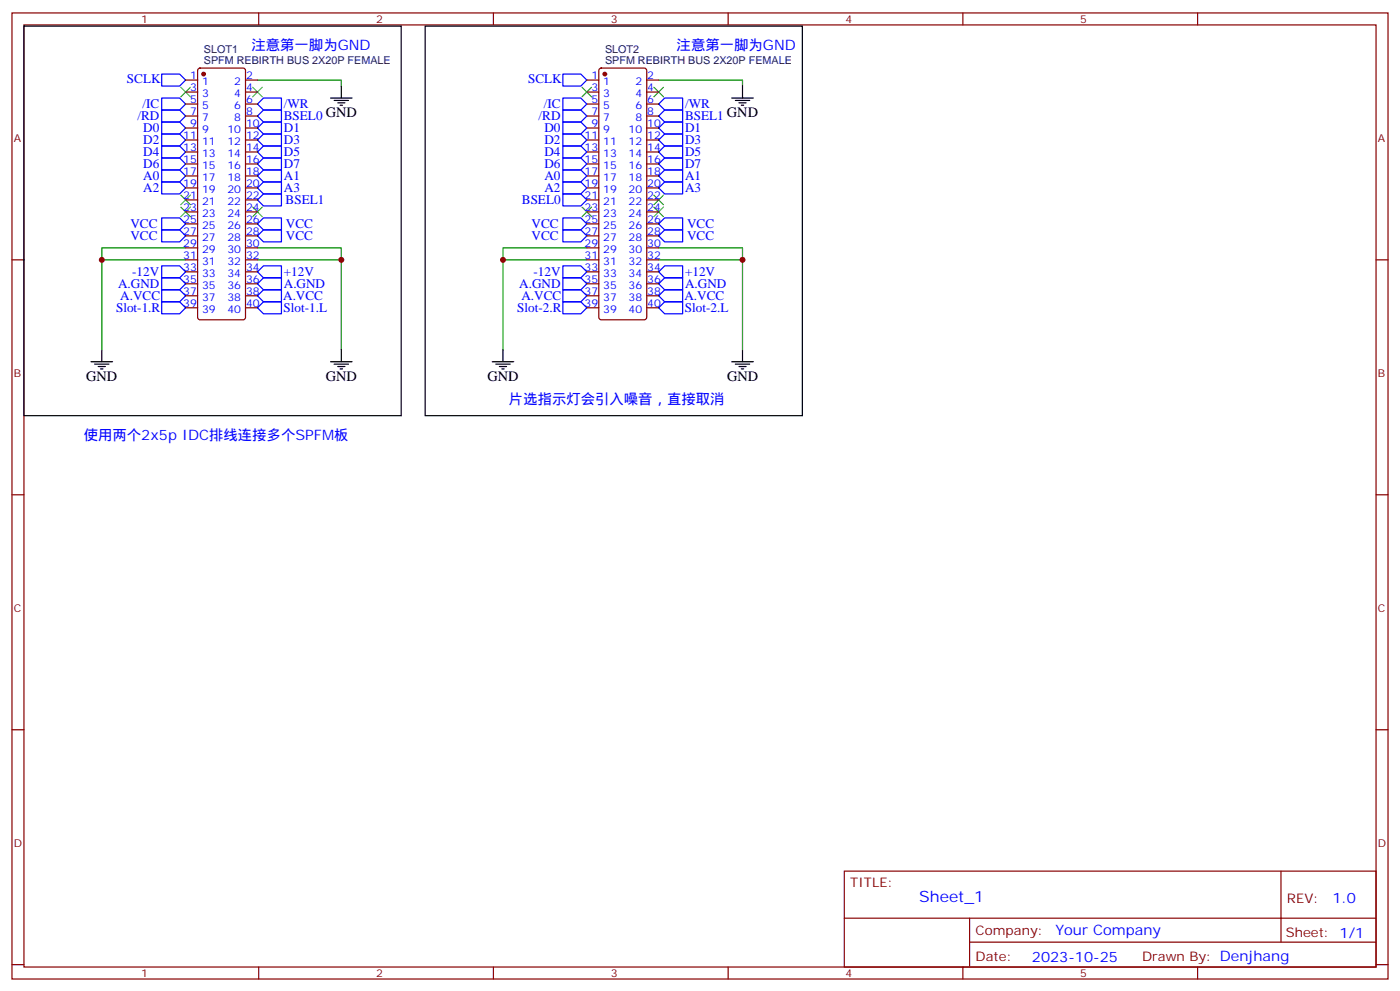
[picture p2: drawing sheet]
<svg xmlns="http://www.w3.org/2000/svg" width="412mm" height="292mm" viewBox="0 0 412 292" stroke-linecap="round" stroke-linejoin="round" font-family="sans-serif">
<g fill="none" stroke="#870000" stroke-width=".35">
<path d="M3.5 3.8h405.4v284.3h-405.4zM7.1 7.3h398.2v277.3h-398.2zM76.2 3.8v3.5M145.3 3.8v3.5M214.5 3.8v3.5M283.6 3.8v3.5M352.8 3.8v3.5M54.7 23.6h3.5M54.7 27.1h3.5M54.7 30.6h3.5M54.7 34.1h3.5M54.7 37.7h3.5"/>
<path d="M58.4 20.2l.5-.2h12.7l.5 .2 .2 .5v72.7l-.2 .5-.5 .2h-12.7l-.5-.2-.2-.5v-72.7zM72.3 23.6h3.5M72.3 27.1h3.5M72.3 30.6h3.5M72.3 34.1h3.5M72.3 37.7h3.5M172.9 23.6h3.5M172.9 27.1h3.5M172.9 30.6h3.5M172.9 34.1h3.5M172.9 37.7h3.5M176.6 20.2l.5-.2h12.7l.5 .2 .2 .5v72.7l-.2 .5-.5 .2h-12.7l-.5-.2-.2-.5v-72.7z"/>
<path d="M190.5 23.6h3.5M190.5 27.1h3.5M190.5 30.6h3.5M190.5 34.1h3.5M190.5 37.7h3.5M54.7 41.2h3.5M54.7 44.7h3.5M54.7 48.3h3.5M54.7 51.8h3.5M54.7 55.3h3.5M54.7 58.8h3.5M72.3 41.2h3.5"/>
<path d="M72.3 44.7h3.5M72.3 48.3h3.5M72.3 51.8h3.5M72.3 55.3h3.5M72.3 58.8h3.5M172.9 41.2h3.5M172.9 44.7h3.5M172.9 48.3h3.5M172.9 51.8h3.5M172.9 55.3h3.5M172.9 58.8h3.5M190.5 41.2h3.5"/>
<path d="M190.5 44.7h3.5M190.5 48.3h3.5M190.5 51.8h3.5M190.5 55.3h3.5M190.5 58.8h3.5M3.5 76.5h3.6M54.7 76.5h3.5M54.7 73h3.5M54.7 69.4h3.5M54.7 65.9h3.5M54.7 62.4h3.5M72.3 76.5h3.5"/>
<path d="M72.3 73h3.5M72.3 69.4h3.5M72.3 65.9h3.5M72.3 62.4h3.5M172.9 76.5h3.5M172.9 73h3.5M172.9 69.4h3.5M172.9 65.9h3.5M172.9 62.4h3.5M190.5 76.5h3.5M190.5 73h3.5M190.5 69.4h3.5"/>
<path d="M190.5 65.9h3.5M190.5 62.4h3.5M405.3 76.5h3.6M54.7 90.6h3.5M54.7 87.1h3.5M54.7 83.5h3.5M54.7 80h3.5M72.3 90.6h3.5M72.3 87.1h3.5M72.3 83.5h3.5M72.3 80h3.5M172.9 90.6h3.5"/>
<path d="M172.9 87.1h3.5M172.9 83.5h3.5M172.9 80h3.5M190.5 90.6h3.5M190.5 87.1h3.5M190.5 83.5h3.5M190.5 80h3.5M3.5 145.6h3.6M405.3 145.6h3.6M3.5 214.8h3.6M405.3 214.8h3.6M248.7 256.4h156.6v28.2h-156.6z"/>
<path d="M377.3 256.4v20.9M248.7 270.2h156.5M285.6 277.3h119.6M285.6 270.2v14.2M3.5 283.9h3.6M76.2 284.6v3.5M145.3 284.6v3.5M214.5 284.6v3.5M283.6 284.6v3.5M352.8 284.6v3.5M405.3 283.9h3.6"/>
</g>
<g fill="none" stroke="#00f" stroke-width=".35">
<path d="M47.6 28.9h5.3l1.8 1.7-1.8 1.8h-5.3zM47.6 32.4h5.3l1.8 1.7-1.8 1.8h-5.3zM47.6 35.9h5.3l1.8 1.8-1.8 1.7h-5.3zM47.6 39.4h5.3l1.8 1.8-1.8 1.8h-5.3zM47.6 21.8h5.3l1.8 1.8-1.8 1.7h-5.3zM75.8 34.1l1.8-1.7h5.3v3.5h-5.3zM75.8 30.6l1.8-1.7h5.3v3.5h-5.3zM77.6 35.9h5.3v3.5h-5.3l-1.8-1.7zM77.6 39.4h5.3v3.6h-5.3l-1.8-1.8zM165.8 39.4h5.3l1.8 1.8-1.8 1.8h-5.3zM165.8 35.9h5.3l1.8 1.8-1.8 1.7h-5.3zM165.8 32.4h5.3l1.8 1.7-1.8 1.8h-5.3z"/>
<path d="M165.8 28.9h5.3l1.8 1.7-1.8 1.8h-5.3zM165.8 21.8h5.3l1.8 1.8-1.8 1.7h-5.3zM194 34.1l1.8-1.7h5.3v3.5h-5.3zM194 30.6l1.8-1.7h5.3v3.5h-5.3zM195.8 39.4h5.3v3.6h-5.3l-1.8-1.8zM195.8 35.9h5.3v3.5h-5.3l-1.8-1.7zM47.6 43h5.3l1.8 1.7-1.8 1.8h-5.3zM47.6 46.5h5.3l1.8 1.8-1.8 1.7h-5.3zM47.6 50h5.3l1.8 1.8-1.8 1.8h-5.3zM47.6 53.6h5.3l1.8 1.7-1.8 1.8h-5.3zM77.6 43h5.3v3.5h-5.3l-1.8-1.8zM77.6 46.5h5.3v3.5h-5.3l-1.8-1.7z"/>
<path d="M77.6 50h5.3v3.6h-5.3l-1.8-1.8zM77.6 53.6h5.3v3.5h-5.3l-1.8-1.8zM77.6 57.1h5.3v3.5h-5.3l-1.8-1.8zM165.8 53.6h5.3l1.8 1.7-1.8 1.8h-5.3zM165.8 50h5.3l1.8 1.8-1.8 1.8h-5.3zM165.8 46.5h5.3l1.8 1.8-1.8 1.7h-5.3zM165.8 43h5.3l1.8 1.7-1.8 1.8h-5.3zM165.8 57.1h5.3l1.8 1.7-1.8 1.8h-5.3zM195.8 53.6h5.3v3.5h-5.3l-1.8-1.8zM195.8 50h5.3v3.6h-5.3l-1.8-1.8zM195.8 46.5h5.3v3.5h-5.3l-1.8-1.7zM195.8 43h5.3v3.5h-5.3l-1.8-1.8z"/>
<path d="M47.6 64.1h5.3l1.8 1.8-1.8 1.8h-5.3zM47.6 67.7h5.3l1.8 1.7-1.8 1.8h-5.3zM47.6 78.2h5.3l1.8 1.8-1.8 1.8h-5.3zM77.6 64.1h5.3v3.6h-5.3l-1.8-1.8zM77.6 67.7h5.3v3.5h-5.3l-1.8-1.8zM77.6 78.2h5.3v3.6h-5.3l-1.8-1.8zM165.8 67.7h5.3l1.8 1.7-1.8 1.8h-5.3zM165.8 64.1h5.3l1.8 1.8-1.8 1.8h-5.3zM165.8 78.2h5.3l1.8 1.8-1.8 1.8h-5.3zM195.8 67.7h5.3v3.5h-5.3l-1.8-1.8zM195.8 64.1h5.3v3.6h-5.3l-1.8-1.8zM195.8 78.2h5.3v3.6h-5.3l-1.8-1.8z"/>
<path d="M47.6 85.3h5.3l1.8 1.8-1.8 1.7h-5.3zM47.6 88.8h5.3l1.8 1.8-1.8 1.8h-5.3zM47.6 81.8h5.3l1.8 1.7-1.8 1.8h-5.3zM75.8 87.1l1.8-1.8h5.3v3.5h-5.3zM75.8 90.6l1.8-1.8h5.3v3.6h-5.3zM77.6 81.8h5.3v3.5h-5.3l-1.8-1.8zM165.8 85.3h5.3l1.8 1.8-1.8 1.7h-5.3zM165.8 88.8h5.3l1.8 1.8-1.8 1.8h-5.3zM165.8 81.8h5.3l1.8 1.7-1.8 1.8h-5.3zM194 87.1l1.8-1.8h5.3v3.5h-5.3zM194 90.6l1.8-1.8h5.3v3.6h-5.3zM195.8 81.8h5.3v3.5h-5.3l-1.8-1.8z"/>
</g>
<g fill="none" stroke="#000" stroke-width=".35">
<path d="M7.1 7.7h111.1v114.6h-111.1zM125.2 7.7h111.2v114.6h-111.2zM97.4 28.9h6.3M98.4 29.6h4.3M99.5 30.3h2.1M100.2 31h.7M100.5 25.3v3.6M215.5 28.9h6.4M216.6 29.6h4.2M217.7 30.3h2.1M218.4 31h.7M218.7 25.3v3.6"/>
<path d="M26.8 106.5h6.4M27.9 107.2h4.2M28.9 107.9h2.1M29.6 108.6h.7M30 102.9v3.6M97.4 106.5h6.3M98.4 107.2h4.3M99.5 107.9h2.1M100.2 108.6h.7M100.5 102.9v3.6M145 106.5h6.3M146 107.2h4.3"/>
<path d="M147.1 107.9h2.1M147.8 108.6h.7M148.2 102.9v3.6M215.5 106.5h6.4M216.6 107.2h4.2M217.7 107.9h2.1M218.4 108.6h.7M218.7 102.9v3.6"/>
</g>
<path d="M75.8 23.6h24.7v1.7M194 23.6h24.7v1.7M30 76.5h24.7M54.7 73h-24.7v29.9M75.8 76.5h24.7M75.8 73h24.7v29.9M148.2 76.5h24.7M172.9 73h-24.7v29.9M194 73h24.7v29.9M194 76.5h24.7" fill="none" stroke="#008700" stroke-width=".35"/>
<g fill="none" stroke="#3c3" stroke-width=".35">
<path d="M53.3 25.7l2.8 2.8M56.1 25.7l-2.8 2.8M74.4 25.7l2.9 2.8M77.3 25.7l-2.9 2.8M171.4 25.7l2.9 2.8M174.3 25.7l-2.9 2.8M192.6 25.7l2.8 2.8M195.4 25.7l-2.8 2.8M53.3 57.4l2.8 2.9M56.1 57.4l-2.8 2.9M192.6 57.4l2.8 2.9M195.4 57.4l-2.8 2.9"/>
<path d="M53.3 61l2.8 2.8M56.1 61l-2.8 2.8M74.4 61l2.9 2.8M77.3 61l-2.9 2.8M171.4 61l2.9 2.8M174.3 61l-2.9 2.8M192.6 61l2.8 2.8M195.4 61l-2.8 2.8"/>
</g>
<g fill="#870000" stroke="#870000" stroke-width=".35">
<circle cx="60" cy="21.8" r=".53"/>
<circle cx="178.2" cy="21.8" r=".53"/>
</g>
<g fill="#c00">
<circle cx="30" cy="76.5" r=".88"/>
<circle cx="100.5" cy="76.5" r=".88"/>
<circle cx="218.7" cy="76.5" r=".88"/>
<circle cx="148.2" cy="76.5" r=".88"/>
</g>
<text font-size="4.6" fill="#00f" x="270.8" y="265.4">Sheet_1</text>
<g font-size="4.2" fill="#00f">
<text x="74.1" y="14.7">注意第一脚为GND</text>
<text x="199.3" y="14.7">注意第一脚为GND</text>
<text x="149.9" y="118.8">片选指示灯会引入噪音，直接取消</text>
<text x="24.7" y="129.4">使用两个2x5p IDC排线连接多个SPFM板</text>
<text x="392.5" y="265.7">1.0</text>
<text x="310.9" y="275.2">Your Company</text>
<text x="304" y="283">2023-10-25</text>
</g>
<g font-size="4.2">
<text x="25.4" y="112.1">GND</text>
<text x="96" y="112.1">GND</text>
<text x="143.6" y="112.1">GND</text>
<text x="214.2" y="112.1">GND</text>
</g>
<g font-size="3.9" fill="#00f">
<text x="37.4" y="24.4">SCLK</text>
<text x="155.6" y="24.4">SCLK</text>
<text x="40.5" y="35.4">/RD</text>
<text x="42" y="31.9">/IC</text>
<text x="83.6" y="35.4">BSEL0 GND</text>
<text x="83.6" y="31.9">/WR</text>
<text x="158.7" y="35.4">/RD</text>
<text x="160.2" y="31.9">/IC</text>
<text x="201.8" y="35.4">BSEL1 GND</text>
<text x="201.8" y="31.9">/WR</text>
<text x="42.2" y="38.9">D0</text>
<text x="83.6" y="38.8">D1</text>
<text x="160.4" y="38.9">D0</text>
<text x="201.8" y="38.8">D1</text>
<text x="42.2" y="42.4">D2</text>
<text x="42.2" y="45.9">D4</text>
<text x="83.6" y="42.4">D3</text>
<text x="83.6" y="45.9">D5</text>
<text x="160.4" y="45.9">D4</text>
<text x="160.4" y="42.4">D2</text>
<text x="201.8" y="45.9">D5</text>
<text x="201.8" y="42.4">D3</text>
<text x="42.2" y="49.4">D6</text>
<text x="42.2" y="53">A0</text>
<text x="83.6" y="49.4">D7</text>
<text x="83.6" y="53">A1</text>
<text x="160.4" y="53">A0</text>
<text x="160.4" y="49.4">D6</text>
<text x="201.8" y="53">A1</text>
<text x="201.8" y="49.4">D7</text>
<text x="42.2" y="56.5">A2</text>
<text x="83.6" y="56.5">A3</text>
<text x="160.4" y="56.5">A2</text>
<text x="201.8" y="56.5">A3</text>
<text x="84.1" y="60.1">BSEL1</text>
<text x="153.7" y="60.1">BSEL0</text>
<text x="38.4" y="67.2">VCC</text>
<text x="38.4" y="70.7">VCC</text>
<text x="84.2" y="67.2">VCC</text>
<text x="84.2" y="70.7">VCC</text>
<text x="156.6" y="70.7">VCC</text>
<text x="156.6" y="67.2">VCC</text>
<text x="202.4" y="70.7">VCC</text>
<text x="202.4" y="67.2">VCC</text>
<text x="39" y="81.2">-12V</text>
<text x="83.6" y="81.2">+12V</text>
<text x="157.1" y="81.2">-12V</text>
<text x="201.8" y="81.2">+12V</text>
<text x="34.8" y="84.8">A.GND</text>
<text x="35.4" y="88.3">A.VCC</text>
<text x="83.4" y="88.3">A.VCC</text>
<text x="83.6" y="84.8">A.GND</text>
<text x="153" y="84.8">A.GND</text>
<text x="153.6" y="88.3">A.VCC</text>
<text x="201.6" y="88.3">A.VCC</text>
<text x="201.8" y="84.8">A.GND</text>
<text x="34.2" y="91.9">Slot-1.R</text>
<text x="83.6" y="92">Slot-1.L</text>
<text x="152.4" y="91.9">Slot-2.R</text>
<text x="201.7" y="92">Slot-2.L</text>
</g>
<g font-size="3.9" fill="#800">
<text x="250.5" y="261">TITLE:</text>
<text x="379.1" y="265.7">REV:</text>
<text x="287.4" y="275.2">Company:</text>
<text x="378.7" y="275.8">Sheet: 1/1</text>
<text x="287.4" y="282.9">Date:</text>
<text x="336.4" y="282.9">Drawn By: Denjhang</text>
</g>
<g font-size="3.2" fill="#800">
<text x="41.6" y="6.8">1</text>
<text x="110.8" y="6.8">2</text>
<text x="179.9" y="6.8">3</text>
<text x="249.1" y="6.8">4</text>
<text x="318.2" y="6.8">5</text>
<text x="4.1" y="41.9">A</text>
<text x="405.9" y="41.9">A</text>
<text x="4.1" y="111.1">B</text>
<text x="405.9" y="111.1">B</text>
<text x="4.1" y="180.2">C</text>
<text x="405.9" y="180.2">C</text>
<text x="4.1" y="249.3">D</text>
<text x="405.9" y="249.3">D</text>
<text x="41.6" y="287.6">1</text>
<text x="110.8" y="287.6">2</text>
<text x="179.9" y="287.6">3</text>
<text x="249.1" y="287.6">4</text>
<text x="318.2" y="287.6">5</text>
</g>
<g font-size="3.2" fill="#000080">
<text x="60" y="15.7">SLOT1</text>
<text x="178.2" y="15.7">SLOT2</text>
<text x="60" y="18.9">SPFM REBIRTH BUS 2X20P FEMALE</text>
<text x="178.2" y="18.9">SPFM REBIRTH BUS 2X20P FEMALE</text>
</g>
<g font-size="3.2" fill="#00f">
<text x="56" y="23.2">1</text>
<text x="72.5" y="23.2">2</text>
<text x="174.2" y="23.2">1</text>
<text x="190.7" y="23.2">2</text>
<text x="56" y="26.7">3</text>
<text x="59.5" y="25">1</text>
<text x="59.5" y="28.5">3</text>
<text x="69" y="28.5">4</text>
<text x="69" y="25">2</text>
<text x="72.5" y="26.7">4</text>
<text x="174.2" y="26.7">3</text>
<text x="177.7" y="25">1</text>
<text x="177.7" y="28.5">3</text>
<text x="187.2" y="28.5">4</text>
<text x="187.2" y="25">2</text>
<text x="190.7" y="26.7">4</text>
<text x="56" y="30.3">5</text>
<text x="56" y="33.8">7</text>
<text x="59.5" y="32">5</text>
<text x="59.5" y="35.6">7</text>
<text x="69" y="35.6">8</text>
<text x="69" y="32">6</text>
<text x="72.5" y="33.8">8</text>
<text x="72.5" y="30.3">6</text>
<text x="174.2" y="30.3">5</text>
<text x="174.2" y="33.8">7</text>
<text x="177.7" y="32">5</text>
<text x="177.7" y="35.6">7</text>
<text x="187.2" y="35.6">8</text>
<text x="187.2" y="32">6</text>
<text x="190.7" y="33.8">8</text>
<text x="190.7" y="30.3">6</text>
<text x="54" y="40.9">11</text>
<text x="56" y="37.3">9</text>
<text x="59.5" y="39.1">9</text>
<text x="67" y="39.1">10</text>
<text x="72.5" y="40.9">12</text>
<text x="72.5" y="37.3">10</text>
<text x="172.2" y="40.9">11</text>
<text x="174.2" y="37.3">9</text>
<text x="177.7" y="39.1">9</text>
<text x="185.2" y="39.1">10</text>
<text x="190.7" y="40.9">12</text>
<text x="190.7" y="37.3">10</text>
<text x="54" y="44.4">13</text>
<text x="54" y="47.9">15</text>
<text x="59.5" y="42.6">11</text>
<text x="59.5" y="46.1">13</text>
<text x="67" y="46.1">14</text>
<text x="67" y="42.6">12</text>
<text x="72.5" y="47.9">16</text>
<text x="72.5" y="44.4">14</text>
<text x="172.2" y="44.4">13</text>
<text x="172.2" y="47.9">15</text>
<text x="177.7" y="42.6">11</text>
<text x="177.7" y="46.1">13</text>
<text x="185.2" y="46.1">14</text>
<text x="185.2" y="42.6">12</text>
<text x="190.7" y="47.9">16</text>
<text x="190.7" y="44.4">14</text>
<text x="54" y="51.4">17</text>
<text x="59.5" y="49.7">15</text>
<text x="59.5" y="53.2">17</text>
<text x="67" y="53.2">18</text>
<text x="67" y="49.7">16</text>
<text x="72.5" y="51.4">18</text>
<text x="172.2" y="51.4">17</text>
<text x="177.7" y="49.7">15</text>
<text x="177.7" y="53.2">17</text>
<text x="185.2" y="53.2">18</text>
<text x="185.2" y="49.7">16</text>
<text x="190.7" y="51.4">18</text>
<text x="54" y="55">19</text>
<text x="54" y="58.5">21</text>
<text x="59.5" y="56.7">19</text>
<text x="67" y="56.7">20</text>
<text x="72.5" y="58.5">22</text>
<text x="72.5" y="55">20</text>
<text x="172.2" y="55">19</text>
<text x="172.2" y="58.5">21</text>
<text x="177.7" y="56.7">19</text>
<text x="185.2" y="56.7">20</text>
<text x="190.7" y="58.5">22</text>
<text x="190.7" y="55">20</text>
<text x="54" y="62">23</text>
<text x="54" y="65.5">25</text>
<text x="59.5" y="60.3">21</text>
<text x="59.5" y="63.8">23</text>
<text x="67" y="63.8">24</text>
<text x="67" y="60.3">22</text>
<text x="72.5" y="65.5">26</text>
<text x="72.5" y="62">24</text>
<text x="172.2" y="62">23</text>
<text x="172.2" y="65.5">25</text>
<text x="177.7" y="60.3">21</text>
<text x="177.7" y="63.8">23</text>
<text x="185.2" y="63.8">24</text>
<text x="185.2" y="60.3">22</text>
<text x="190.7" y="65.5">26</text>
<text x="190.7" y="62">24</text>
<text x="54" y="69.1">27</text>
<text x="59.5" y="67.3">25</text>
<text x="59.5" y="70.8">27</text>
<text x="67" y="70.8">28</text>
<text x="67" y="67.3">26</text>
<text x="72.5" y="69.1">28</text>
<text x="172.2" y="69.1">27</text>
<text x="177.7" y="67.3">25</text>
<text x="177.7" y="70.8">27</text>
<text x="185.2" y="70.8">28</text>
<text x="185.2" y="67.3">26</text>
<text x="190.7" y="69.1">28</text>
<text x="54" y="72.6">29</text>
<text x="54" y="76.1">31</text>
<text x="59.5" y="74.4">29</text>
<text x="59.5" y="77.9">31</text>
<text x="67" y="77.9">32</text>
<text x="67" y="74.4">30</text>
<text x="72.5" y="76.1">32</text>
<text x="72.5" y="72.6">30</text>
<text x="172.2" y="72.6">29</text>
<text x="172.2" y="76.1">31</text>
<text x="177.7" y="74.4">29</text>
<text x="177.7" y="77.9">31</text>
<text x="185.2" y="77.9">32</text>
<text x="185.2" y="74.4">30</text>
<text x="190.7" y="76.1">32</text>
<text x="190.7" y="72.6">30</text>
<text x="54" y="79.7">33</text>
<text x="54" y="83.2">35</text>
<text x="59.5" y="81.4">33</text>
<text x="67" y="81.4">34</text>
<text x="72.5" y="83.2">36</text>
<text x="72.5" y="79.7">34</text>
<text x="172.2" y="79.7">33</text>
<text x="172.2" y="83.2">35</text>
<text x="177.7" y="81.4">33</text>
<text x="185.2" y="81.4">34</text>
<text x="190.7" y="83.2">36</text>
<text x="190.7" y="79.7">34</text>
<text x="54" y="86.7">37</text>
<text x="59.5" y="84.9">35</text>
<text x="59.5" y="88.5">37</text>
<text x="67" y="88.5">38</text>
<text x="67" y="84.9">36</text>
<text x="72.5" y="86.7">38</text>
<text x="172.2" y="86.7">37</text>
<text x="177.7" y="84.9">35</text>
<text x="177.7" y="88.5">37</text>
<text x="185.2" y="88.5">38</text>
<text x="185.2" y="84.9">36</text>
<text x="190.7" y="86.7">38</text>
<text x="54" y="90.2">39</text>
<text x="59.5" y="92">39</text>
<text x="67" y="92">40</text>
<text x="72.5" y="90.2">40</text>
<text x="172.2" y="90.2">39</text>
<text x="177.7" y="92">39</text>
<text x="185.2" y="92">40</text>
<text x="190.7" y="90.2">40</text>
</g>
</svg>
